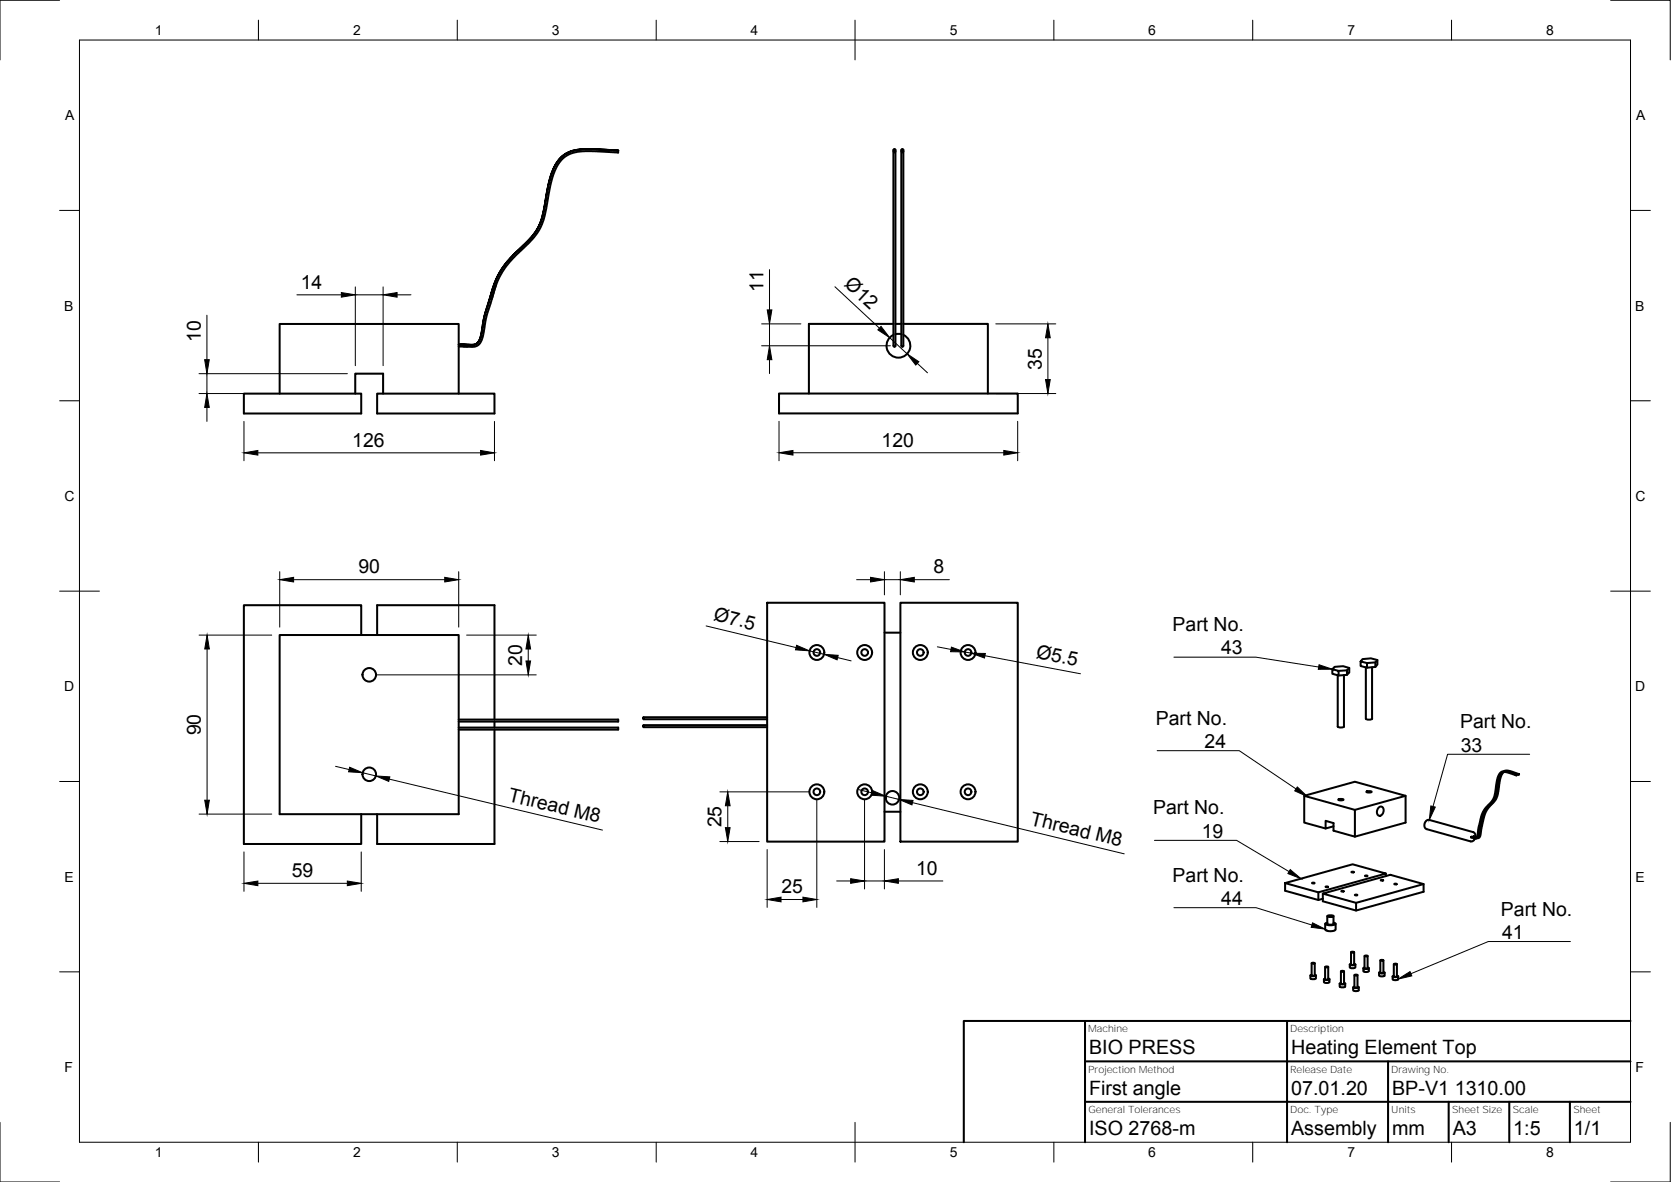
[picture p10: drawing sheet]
<svg xmlns="http://www.w3.org/2000/svg" width="420mm" height="297mm" viewBox="0 0 420 297" stroke-linecap="round" stroke-linejoin="round" font-family="sans-serif">
<g fill="none" stroke="#000" stroke-width=".51">
<path d="M141.1 39.5l2.1-1.3 2.7-.6 2.8-.1 6.7 .3-7-.3-3.5 .2-1.4 .4-1.3 .6-1.7 1.5-1.3 2.2-.7 1.9-.6 2.2-1.3 7.2-.5 1.6-.9 2.1-2.2 2.9-5.4 5.4-1.5 2-1.4 2.7-2.8 8.5-.9 5.2-.5 1.6-.5 .6-.6 .3h-4.1h4l.7-.3 .5-.7 .5-1.6 1-5.3 2-6.5 .9-2.3 1.4-2.5 1.2-1.6 6.3-6.4 1.6-2.5 1-2.5 1.4-7.7 .7-2.5 1.3-3.1zM155.4 37.8v.5l-6.6-.3-3.7 .2-2.2 .7-1.9 1.5-1 1.4-1.1 2.6-2 10-1.1 3-2 2.8-6.1 6.1-1.4 2-1.2 2.3-2.7 8.7-.9 4.8-.6 1.8-.6 .8-.8 .4h-4.2M224.7 37.5h.2l.2 .2v49.2l-.2 .2-.3-.2zM226.6 37.7v49.2M226.7 37.7l.2-.2 .2 .2v49.2l-.2 .2-.2-.2M124.7 71.7l-1 3.4M61.3 98.9h29.5v5h-29.5zM70.3 98.9v-17.5h45v17.5M89.3 98.9v-5h7v5M94.8 98.9h29.5v5h-29.5zM116.5 87.1h1.1M195.9 98.9h60v5h-60z"/>
<path d="M224.6 81.4h-21.2v17.5M224.7 84.2a3 3 0 0 0-1.2 4.5 3 3 0 0 0 4.8 0 3 3 0 0 0-1.2-4.5M225.1 81.4h1.5M226.6 84h-1.4M227.1 81.4h21.3v17.5M70.3 159.6h45v45h-45zM90.8 159.6v-7.5h-29.5v60h29.5v-7.5M94.8 159.6v-7.5h29.5v28.7M192.9 151.5h29.5v60h-29.5zM222.4 159h4M226.4 151.5h29.5v60h-29.5zM335 168.2v1.1l1.6 .5v-1.2l-1.6-.4 .6-.6 2.1-.2 1.6 .5v1.1l-.6 .6"/>
<path d="M337.9 169.7v12.9l-.7 .2-.8-.2v-12.9M338.7 168.5l-2.1 .1M339.3 167.9l-.6 .6v1.1l-2.1 .2M342.1 166.2v1.2l1.6 .4v-1.2l-1.6-.4 .5-.6 2.1-.2 1.6 .5v1.1l-.5 .6M343.4 167.7v12.9l.8 .3 .8-.3M345 167.7v12.9M345.8 166.5l-2.1 .1M346.3 165.9l-.5 .6v1.1l-2.1 .2M115.3 182.8h40.1v.5M115.3 180.8h40.1v.3v.2h-.2h-39.9M115.3 183.4h40.1M124.3 183.4v28.7h-29.5v-7.5"/>
<path d="M124.3 181.3v1.5M161.8 182.7h31.1M161.8 182.2h31.1M161.8 180.7h31.1M161.8 180.2h31.1M161.8 182.2v.5zM161.8 180.2v.5zM327.9 200l12.8-3.5 12.7 3.5-12.7 3.5M343.6 198.9l.8-.1 .5 .2-.9 .2zM353.4 200v6.7l-12.7 3.6M377.8 194.1l-.5 .7-.3 1.1-.8 4.5-.6 .9-1.7 1.8-.5 1-1 3.2-.4 2.6-.2 .4-.2 .1M378.1 193.8l1.3-.1 2.5 .8"/>
<path d="M378.2 194l-.6 .6-.3 1-.6 3.8-.4 1.2-2.1 2.5-.7 1.2-.7 2.3-.6 3.5-.4 .5h-.3M378.7 193.9l1.1 .1 2 .7M381.3 194.7v.2zM381.3 194.7l-2.8-.9-.8 .1-.6 .4-.7 1.7-.8 4.5-.7 1.1-1.6 1.7-.7 1.5-1.2 5.5-.3 .3-1.1-.3-.1 .2 1.1 .3 .5-.3 1.3-5.8 .6-1.1 1.8-2 .6-.9 .3-1.1 .5-3.5 .6-1.6 .6-.4 .6-.1 2.9 .9M381.8 194.5l.1 .2zM222.4 204h4M335.3 207.7l-2 .5v-1.9l2 .5v2l5.4 1.5v-6.8l-12.8-3.5v6.7l5.4 1.5M336.5 200.9l.8-.1 .5 .2-.8 .1zM339.8 219.2h.6zM346.6 203.1a.7 .7 0 0 1 .6-.4 .7 .7 0 0 1 .6 .5 1.15 1.15 0 0 1-.1 1.3 1.15 1.15 0 0 1-1.2 .3 1.46 1.46 0 0 1 .1-1.7zM348.5 219.5v.7M370.9 210.4v.2"/>
<path d="M371 210.2l-.1-.7-.5-.4-11-3.1-.6 .1-.6 .7v1l.5 .6 11.1 3.1 .6-.2 .4-.6M371.3 210.4l-.9-.2 .8 .3M323.1 221.9v1.9l8.4 2.4 1.1-.3M323.1 221.9l17-4.7 8.4 2.3-17 4.7zM329.9 221.9h.6zM331.5 224.2v2M332.6 224.6l17-4.8 8.3 2.4-16.9 4.7zM333.2 232.2l.1 1.5 1.2 .3 1.3-.3v-1.5M333.3 222.9h.6zM333.7 230.2v2l.8 .2 .8-.2v-2M333.7 231.9l-.5 .2a2.28 2.28 0 0 0 2.6 0l-.5-.2M333.8 230.2l.7-.2 .8 .2a1.2 1.2 0 0 1-1.5 0z"/>
<path d="M337.2 224h.7zM339.7 239.3h.8zM339.7 239.3v3.1l.4 .1 .4-.1v-3.1M340.7 224.9h.6zM341 226.9v1.9M343.2 220.1h.7zM347.2 221.2h.6zM350.6 222.2h.6zM357.9 222.2v1.9l-16.9 4.7-8.4-2.3v-1.9M272.8 256.6v30.4M323.6 256.6v30.4M329.5 245.1v.7l.4 .3 .9-.2 .1-.8"/>
<path d="M329.8 245l-.3 .1a1.2 1.2 0 0 0 1.4 0l-.3-.1M329.8 242.1h.8zM329.8 242.1v3l.4 .1 .4-.1v-3M332.9 246.1v.8l.5 .1 .8-.1 .1-.8M333.2 243v3.1M333.2 245.9l-.3 .2a1.2 1.2 0 0 0 1.4 0l-.3-.2M333.2 243h.8zM334 243v3.1h-.8M336.8 247.2l.1 .8 .4 .1 .9-.1v-.8M337.2 247l-.3 .2a1.2 1.2 0 0 0 1.4 0l-.3-.2M337.2 244.1h.7zM337.2 244.1v3.1l.4 .1 .3-.1v-3.1"/>
<path d="M339.4 242.4v.8l.5 .1 .8-.1 .1-.8M339.7 242.2l-.3 .1a1.2 1.2 0 0 0 1.4 0l-.3-.1M340.2 248.1l.1 .8 .5 .2 .8-.2 .1-.8M340.6 245.1v3l.4 .1 .4-.1-.1-3M340.6 247.9l-.3 .2a1.2 1.2 0 0 0 1.4 0l-.3-.2M340.6 245h.8zM342.8 243.3v.8l.5 .2 .9-.2v-.8M343.1 240.2v3.1h.8M343.1 243.1l-.3 .2a1.2 1.2 0 0 0 1.4 0l-.3-.2M343.1 240.2h.8zM343.9 240.2v3.1M346.8 244.4v.8l.5 .2 .8-.2v-.8"/>
<path d="M347.1 244.3l-.3 .1a1.2 1.2 0 0 0 1.4 0l-.3-.1M347.1 241.3h.8zM347.1 241.3v3.1M347.1 244.4h.8M347.9 241.3v3.1M350.2 245.4v.8l.6 .1 .7-.1 .1-.8M350.5 242.3v3.1l.4 .1 .4-.1-.1-3.1M350.5 245.2l-.3 .1a1.2 1.2 0 0 0 1.4 0l-.3-.1M350.5 242.3h.8zM410 256.6h-167.7v30.4M272.8 266.7h137.2M272.8 276.9h137.2"/>
<path d="M349 266.7v20.3M364.3 276.9v10.1M379.5 276.9v10.1M394.7 276.9v10.1"/>
<circle cx="224.9" cy="38.1" r=".24"/>
<circle cx="226.9" cy="38.1" r=".24"/>
<circle cx="92.8" cy="169.6" r="1.7"/>
<circle cx="205.4" cy="164" r="1.87"/>
<circle cx="205.4" cy="164" r=".84"/>
<circle cx="217.4" cy="164" r="1.87"/>
<circle cx="217.4" cy="164" r=".84"/>
<circle cx="231.4" cy="164" r="1.87"/>
<circle cx="231.4" cy="164" r=".84"/>
<circle cx="243.4" cy="164" r="1.87"/>
<circle cx="243.4" cy="164" r=".84"/>
<circle cx="92.8" cy="194.6" r="1.7"/>
<circle cx="205.4" cy="199" r="1.87"/>
<circle cx="205.4" cy="199" r=".84"/>
<circle cx="217.4" cy="199" r="1.87"/>
<circle cx="217.4" cy="199" r=".84"/>
<circle cx="231.4" cy="199" r="1.87"/>
<circle cx="231.4" cy="199" r=".84"/>
<circle cx="243.4" cy="199" r="1.87"/>
<circle cx="243.4" cy="199" r=".84"/>
<circle cx="224.4" cy="200.5" r="1.7"/>
</g>
<g fill="none" stroke="#000" stroke-width=".25">
<path d="M15 .1h-15v15M20 10.1h390v276.9h-390zM65 5.1v5M115 5.1v5M165 5.1v5M215 5.1v10M265 5.1v5M315 5.1v5M365 5.1v5M405 .1h15v15M15 52.9h5M410 52.9h5"/>
<path d="M52 79.2v11.2M74.7 74.1h11.1M89.3 72.1v19.8M89.3 74.1h7M96.3 72.1v19.8M99.8 74.1h3.5M193.5 67.8v10.1M209.9 72.1l11.2 10.4M50 98.9h37.3M50 93.9h37.3M52 93.9v5M191.5 81.4h9.9"/>
<path d="M191.5 86.9h32.4M193.5 81.4v5.5M193.5 90.4v3.5M223.7 84.8l4.4 4.1M230.7 91.3l2.5 2.4M250.4 98.9h15.1M250.4 81.4h15.1M263.5 84.9v10.5M15 100.7h5M52 102.4v3.5M61.3 105.9v9.9M64.8 113.8h56"/>
<path d="M124.3 105.9v9.9M195.9 105.9v9.9M199.4 113.8h53M255.9 105.9v9.9M410 100.7h5M15 148.6h10M50.1 159.6h18.2M70.3 143.7v13.9M73.8 145.7h38M115.3 143.7v13.9M117.3 159.6h17.5M177.5 157.3l22.7 5.4"/>
<path d="M215.4 145.7h3.5M222.4 145.7h4M222.4 143.7v5.8M226.4 143.7v5.8M229.9 145.7h8.8M405 148.6h10M52.1 163.1v38M94.8 169.6h40M132.8 163.1v3M203.6 163.6l3.6 .8M210.6 165.3l3.4 .8M235.7 162.5l3.4 .7"/>
<path d="M242.6 163.8l1.6 .4M247.6 164.8l24.1 4.5M295.2 165.1h20.6l15.8 2.5M15 196.4h5M84.4 192.6l3.4 .8M91.2 194.2l3.3 .8M97.9 195.8l53.6 12.8M181 199h22.4M215.9 198.4l3.4 .9M291 188.6h20.6l14.3 9.7M384.6 189.6h-20.6l-3.7 13.1M410 196.4h5"/>
<path d="M50.1 204.6h18.2M61.3 214.1v9.9M90.8 214.1v9.9M181 211.5h9.9M183 202.5v5.5M192.9 213.5v14.5M205.4 201v27M217.4 201v22.4M222.4 213.5v9.9M222.7 200.1l3.3 .8M229.4 201.7l53.3 12.9M290.3 211.2h20.6l13.2 7.8"/>
<path d="M64.8 222h22.5M196.4 226h5.5M210.4 221.4h3.5M217.4 221.4h5M225.9 221.4h11.2M295.2 228.1h20.6l14.1 4.4M394.9 236.6h-20.7l-19.4 8.1M15 244.2h5M410 244.2h5M0 282.1v14.9h15M65 287v5M115 287v5"/>
<path d="M165 287v5M215 282.1v9.9M265 287v5M315 287v5M365 287v5M420 282.1v14.9h-15"/>
</g>
<g fill="#000" stroke="#000" stroke-width=".25">
<path d="M85.8 73.5l3.5 .6-3.5 .6zM96.3 74.1l3.5-.6v1.2zM192.9 77.9h1.2l-.6 3.5zM51.5 90.4h1.1l-.6 3.5zM193.5 86.9l.6 3.5h-1.2zM221.5 82l2.2 2.8-3-1.9zM228.1 88.9l2.9 2-.7 .8zM262.9 95.4h1.2l-.6 3.5zM263.5 81.4l.6 3.5h-1.2zM52 98.9l.6 3.5h-1.1zM61.3 113.8l3.5-.6v1.2zM120.8 113.2l3.5 .6-3.5 .6z"/>
<path d="M195.9 113.8l3.5-.6v1.2zM252.4 113.2l3.5 .6-3.5 .6zM70.3 145.7l3.5-.6v1.1zM111.8 145.1l3.5 .6-3.5 .5zM218.9 145.1l3.5 .6-3.5 .5zM226.4 145.7l3.5-.6v1.1zM52.1 159.6l.5 3.5h-1.1zM132.2 166.1h1.2l-.6 3.5zM132.8 159.6l.6 3.5h-1.2zM200.3 162.2l3.3 1.4-3.6-.3zM207.2 164.4l3.6 .3-.3 1.1zM239.2 162.6l3.4 1.2h-3.6z"/>
<path d="M244.2 164.2h3.6l-.3 1.2zM331.7 167.1l3.3 1.1h-3.5zM87.9 192.8l3.3 1.4-3.5-.2zM94.5 195l3.5 .2-.3 1.2zM219.5 198.7l3.2 1.4-3.5-.3zM326.2 197.8l2.6 2.4-3.3-1.5zM51.5 201.1h1.1l-.5 3.5zM182.4 208h1.2l-.6 3.5zM183 199l.6 3.5h-1.2zM226 200.9l3.6 .3-.3 1.1zM324.4 218.5l2.7 2.3-3.3-1.3zM359.8 202.5l1.1 .3-1.5 3.2z"/>
<path d="M61.3 222l3.5-.6v1.2zM87.3 221.4l3.5 .6-3.5 .6zM192.9 226l3.5-.5v1.1zM201.9 225.5l3.5 .5-3.5 .6zM213.9 220.8l3.5 .6-3.5 .6zM222.4 221.4l3.5-.6v1.2zM330 231.9l3.2 1.6-3.5-.5zM351.5 246l3-1.8 .5 1z"/>
</g>
<g font-size="5">
<text x="273.8" y="265">BIO PRESS</text>
<text x="324.6" y="265">Heating Element Top</text>
<text x="273.8" y="275.1">First angle</text>
<text x="324.6" y="275.1">07.01.20</text>
<text x="350" y="275.1">BP-V1 1310.00</text>
<text x="273.8" y="285.3">ISO 2768-m</text>
<text x="324.6" y="285.3">Assembly</text>
<text x="350" y="285.3">mm</text>
<text x="365.3" y="285.3">A3</text>
<text x="380.5" y="285.3">1:5</text>
<text x="395.8" y="285.3">1/1</text>
</g>
<g font-size="4.9">
<text x="212.1" y="71.7" transform="rotate(43 212.1 71.7)">Ø12</text>
<text x="75.6" y="72.6">14</text>
<text x="192" y="73.4" transform="rotate(-90 192 73.4)">11</text>
<text x="50.5" y="85.9" transform="rotate(-90 50.5 85.9)">10</text>
<text x="261.9" y="92.9" transform="rotate(-90 261.9 92.9)">35</text>
<text x="88.6" y="112.3">126</text>
<text x="221.7" y="112.2">120</text>
<text x="90.1" y="144.1">90</text>
<text x="234.7" y="144.1">8</text>
<text x="179.2" y="155.9" transform="rotate(14 179.2 155.9)">Ø7.5</text>
<text x="294.8" y="158.6">Part No.</text>
<text x="131.3" y="167.2" transform="rotate(-90 131.3 167.2)">20</text>
<text x="260.3" y="165.4" transform="rotate(11 260.3 165.4)">Ø5.5</text>
<text x="307" y="164.5">43</text>
<text x="50.5" y="184.8" transform="rotate(-90 50.5 184.8)">90</text>
<text x="290.6" y="182.1">Part No.</text>
<text x="367.1" y="183">Part No.</text>
<text x="302.9" y="187.9">24</text>
<text x="367.3" y="188.9">33</text>
<text x="127.6" y="201.3" transform="rotate(13 127.6 201.3)">Thread M8</text>
<text x="181.4" y="207.9" transform="rotate(-90 181.4 207.9)">25</text>
<text x="258.8" y="207.2" transform="rotate(14 258.8 207.2)">Thread M8</text>
<text x="290" y="204.7">Part No.</text>
<text x="302.2" y="210.5">19</text>
<text x="73.4" y="220.4">59</text>
<text x="230.4" y="219.8">10</text>
<text x="294.8" y="221.6">Part No.</text>
<text x="196.5" y="224.5">25</text>
<text x="307.1" y="227.4">44</text>
<text x="377.4" y="230.1">Part No.</text>
<text x="377.7" y="235.9">41</text>
</g>
<g font-size="3.5">
<text x="39" y="8.8">1</text>
<text x="88.8" y="8.8">2</text>
<text x="138.8" y="8.8">3</text>
<text x="188.7" y="8.8">4</text>
<text x="238.8" y="8.8">5</text>
<text x="288.7" y="8.8">6</text>
<text x="338.8" y="8.8">7</text>
<text x="388.8" y="8.8">8</text>
<text x="16.4" y="30.2">A</text>
<text x="411.4" y="30.2">A</text>
<text x="16.2" y="78">B</text>
<text x="411.2" y="78">B</text>
<text x="16.2" y="125.9">C</text>
<text x="411.2" y="125.9">C</text>
<text x="16.2" y="173.7">D</text>
<text x="411.2" y="173.7">D</text>
<text x="16.2" y="221.6">E</text>
<text x="411.2" y="221.6">E</text>
<text x="16.2" y="269.4">F</text>
<text x="411.2" y="269.4">F</text>
<text x="39" y="290.8">1</text>
<text x="88.8" y="290.8">2</text>
<text x="138.8" y="290.8">3</text>
<text x="188.7" y="290.8">4</text>
<text x="238.8" y="290.8">5</text>
<text x="288.7" y="290.8">6</text>
<text x="338.8" y="290.8">7</text>
<text x="388.8" y="290.8">8</text>
</g>
<g font-size="2.5">
<text x="273.6" y="259.4">Machine</text>
<text x="324.4" y="259.4">Description</text>
<text x="273.6" y="269.6">Projection Method</text>
<text x="324.4" y="269.6">Release Date</text>
<text x="349.8" y="269.6">Drawing No.</text>
<text x="273.7" y="279.8">General Tolerances</text>
<text x="324.4" y="279.7">Doc. Type</text>
<text x="349.8" y="279.8">Units</text>
<text x="365.1" y="279.8">Sheet Size</text>
<text x="380.4" y="279.8">Scale</text>
<text x="395.6" y="279.8">Sheet</text>
</g>
</svg>
